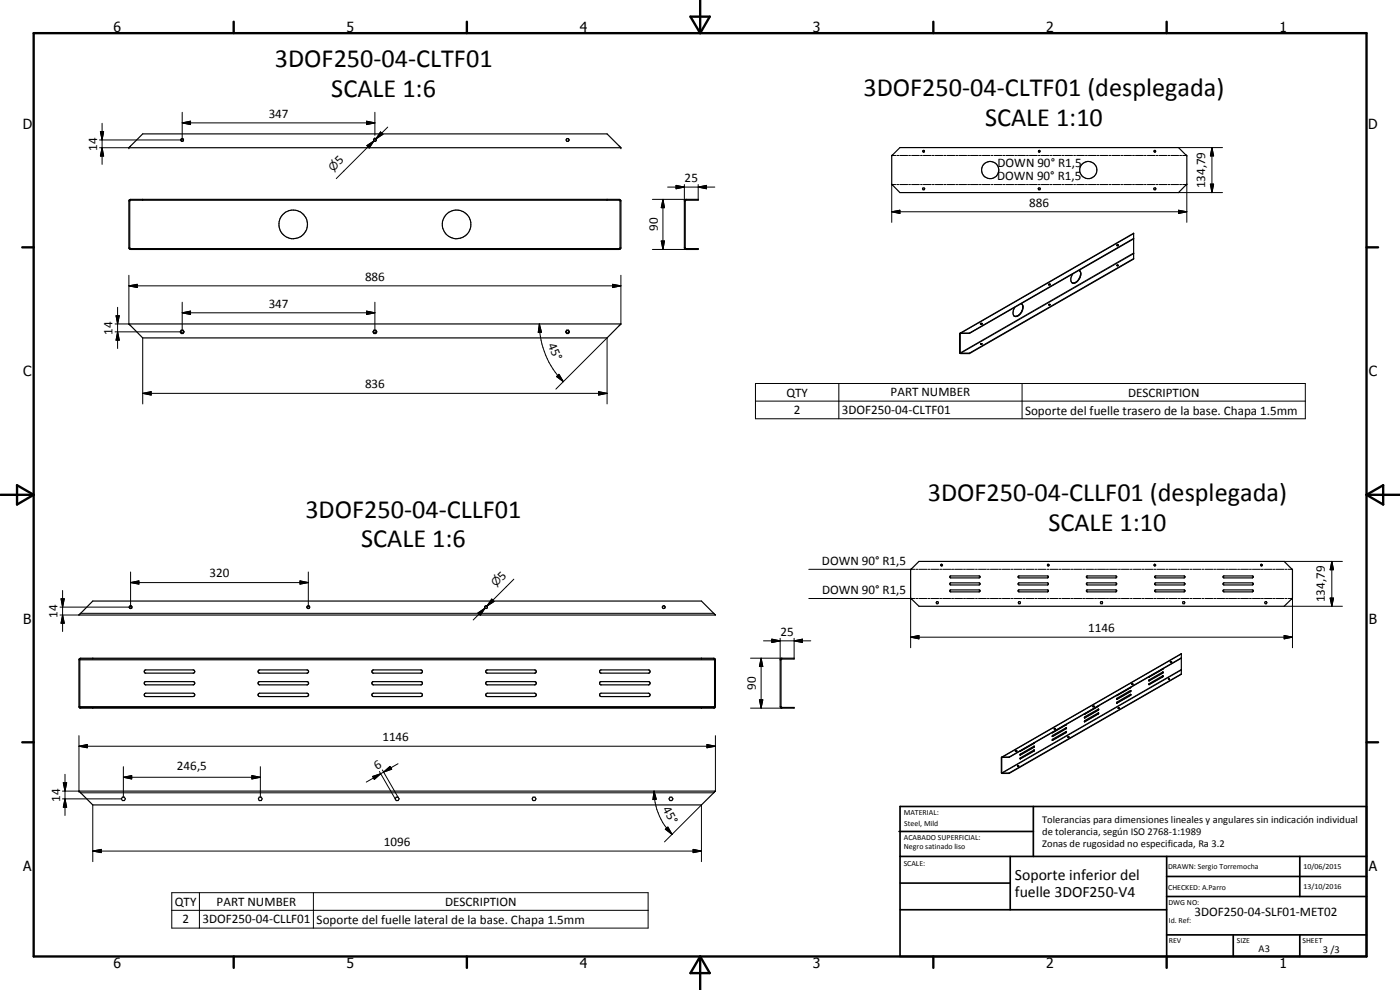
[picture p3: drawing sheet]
<svg xmlns="http://www.w3.org/2000/svg" width="420mm" height="297mm" viewBox="0 0 420 297" stroke-linecap="round" stroke-linejoin="round" font-family="sans-serif">
<g fill="none" stroke="#000" stroke-width=".35">
<path d="M38.7 44.3l4.1-4.1h139.4l4.1 4.1zM38.8 60l.4-.2h146.6l.5 .4v14.3l-.5 .3h-146.6l-.5-.3zM42.8 59.8v.3M182.2 59.8v.3M205.5 60l.4-.2h3.6v.3h-3.6l-.3 .1v14.2l.3 .2h3.6v.2h-3.6l-.5-.3zM267.7 46.7l2.4-2.4h83.6l2.5 2.4v8.6l-2.5 2.5h-83.6l-2.5-2.5zM277 56.4h.4l.1 .2-.1 .3h-.4l-.2-.3zM311.7 56.4h.4l.1 .2-.1 .3h-.4l-.1-.3zM346.4 56.4h.4v.5h-.4l-.2-.3zM346.4 45.2a.26 .26 0 0 1 .4 .1 .26 .26 0 0 1-.1 .3 .26 .26 0 0 1-.3-.1zM38.9 60.2l.3-.1h146.6l.3 .1v14.2l-.3 .2h-146.6l-.3-.2zM42.8 74.6v.2"/>
<path d="M182.2 74.6v.2M335.2 79.7h.4M335.2 79.7l.2-.2 .2 .2M335.3 73.4l-.1 .3M335.3 73.4l.3 .1M335.3 73.4v.1M335.3 73.5l.3 .1M335.3 73.5l-.2 .2M335.6 73.5v.2M335.6 73.5l-.1 .3-.3-.1M340.2 71.7l-49.3 28.3M340.2 71.5l-49.3 28.4"/>
<path d="M340.2 77.6l-49.3 28.4M38.7 97.2h147.6l-4.1 4.2h-139.4zM54.4 99.1h.5l.4 .5-.4 .5h-.5l-.3-.5zM112.2 99.1h.6l.3 .5-.3 .5h-.6l-.3-.5zM170 99.1h.6l.3 .5-.3 .5h-.6l-.3-.5zM288.1 100l-.1 5.9 .4 .2h2.5M288.1 100l52.1-30v7.7l-49.3 28.4M290.9 99.9l-2.8 .1M290.9 99.9v.1M294.4 97l-.1 .3h.3l.1-.3M294.4 97h.3M294.4 97v.1"/>
<path d="M294.4 97.1l-.2 .1M294.7 97v.2l-.3-.1M304.6 92.2a2.31 2.31 0 0 0-.2 2.7h.2M306.5 91.1a2.39 2.39 0 0 1-1 3.7l-.9 .1M306.6 91.1a2.61 2.61 0 0 1-2 3.8M314.7 91.4h.5zM314.8 91.4l.3 .1M314.8 91.4l-.1 .1M314.9 85.2l-.2 .3 .5-.1v-.1M314.9 85.2l.3 .1M314.9 85.2v.1M314.9 85.3l.3 .1"/>
<path d="M314.9 85.3l-.2 .1M315.2 85.3v.2M321.9 82.2a1.69 1.69 0 0 0 .2 2.8l.5-.1M322.7 84.8l-.6 .2M323.8 81.1a1.7 1.7 0 0 1 .2 2.5l-.6 .8-.8 .5M323.9 81.2a1.6 1.6 0 0 1 .2 1.9l-.7 1.2-.7 .5M290.9 100l-2.7 .1v5.8l2.7 .1M290.9 106v.1M294.3 103.3h.4M294.3 103.2h.4zM273.3 179.4v.1M273.3 170.9l2.5-2.5h109.6l2.5 2.5v8.6l-2.5 2.4h-109.6l-2.5-2.4z"/>
<path d="M273.3 170.9v.1M282.4 169.3l.5 .2-.2 .3-.3-.1zM285.1 175l8.7-.1 .3 .4-.3 .2h-8.5zM285.1 177.1l8.7-.1 .3 .3-.3 .3h-8.5zM285.1 172.9l8.7-.1 .3 .3-.3 .3h-8.5zM305.6 177.1l8.8-.1 .3 .3-.3 .3h-8.6l-.2-.1zM305.6 175l8.8-.1 .3 .4-.3 .2h-8.6l-.2-.1zM305.6 172.9l8.8-.1 .3 .3-.3 .3h-8.6l-.2-.1zM314.4 169.3l.4 .2-.1 .3-.3-.1zM326.1 172.9l8.7-.1 .3 .3-.3 .3h-8.5l-.2-.1zM326.1 175l8.7-.1 .3 .4-.3 .2h-8.5l-.2-.1zM326.1 177.1l8.7-.1 .3 .3-.3 .3h-8.5l-.2-.1z"/>
<path d="M346.4 169.3l.4 .2-.1 .3-.3-.1zM346.6 175l8.7-.1 .3 .4-.3 .2h-8.4l-.4-.2zM346.6 177.1l8.7-.1 .3 .3-.3 .3h-8.4l-.4-.3zM346.6 172.9l8.7-.1 .3 .3-.3 .3h-8.4l-.4-.3zM367.1 175l8.7-.1 .3 .4-.3 .2h-8.4l-.3-.1zM367.1 172.9l8.7-.1 .3 .3-.3 .3h-8.4l-.3-.1zM367.1 177.1l8.7-.1 .3 .3-.3 .3h-8.4l-.3-.1zM378.4 169.3l.4 .2-.1 .3-.3-.1zM23.7 184.5h.1M23.7 184.5l4.1-4.2h182.7l4.2 4.2zM23.8 197.7l.4-.2h190l.5 .5v14l-.4 .5h-190.2l-.4-.4zM23.9 197.9l.3-.2h190l.2 .3v14l-.2 .3h-190l-.3-.2z"/>
<path d="M27.8 197.5v.2M210.5 197.5v.2M234.2 197.7l.4-.2h3.7v.2h-3.7l-.2 .3v14l.2 .3h3.7v.2h-3.8l-.4-.5zM281.1 180.5h.4l.1 .3-.1 .3h-.4l-.1-.3zM305.8 180.5h.3l.2 .3-.2 .3h-.3l-.2-.3zM330.4 180.5h.4v.6h-.4l-.2-.3zM351.4 198.5l-.1 .2 .4-.1-.1-.1M351.4 198.5h.2M351.4 198.5h.1M351.4 198.5l.2 .1M351.4 198.5l-.2 .1M351.6 198.5v.1"/>
<path d="M351.6 198.6h.1M354.5 197.5l-51.7 29.7M354.5 197.4l-51.7 29.8M355 180.5h.4l.2 .3-.2 .3h-.4zM379.7 180.5h.4l.1 .3-.1 .3h-.4l-.2-.3zM27.8 212.3v.2M43.3 204.7l.3-.2h14.5l.4 .6-.4 .4h-14.5l-.3-.4zM43.3 208.2l.5-.2h14.1a.51 .51 0 0 1 .6 .5 .51 .51 0 0 1-.6 .5h-14.1l-.5-.3zM43.5 201.1l14.4-.1a.5 .5 0 0 1 .5 .4 .5 .5 0 0 1-.3 .6h-14.5l-.3-.4zM77.5 204.7l.3-.2h14.5l.3 .6-.3 .4h-14.5l-.3-.3zM77.5 208.2l.4-.2h14.2a.51 .51 0 0 1 .5 .5 .51 .51 0 0 1-.5 .5h-14.2l-.4-.3zM77.6 201.1l14.5-.1a.5 .5 0 0 1 .5 .4 .5 .5 0 0 1-.3 .6h-14.5l-.3-.4z"/>
<path d="M111.7 208.2l.4-.2h14.2a.51 .51 0 0 1 .5 .5 .51 .51 0 0 1-.5 .5h-14.2l-.4-.3zM111.8 204.6l14.6-.1 .4 .6-.4 .4h-14.5l-.3-.4zM111.8 201.1l14.5-.1 .3 .1 .2 .5-.4 .4h-14.5l-.3-.4zM145.8 204.7l.3-.2h14.5l.3 .6-.3 .4h-14.5l-.3-.3zM145.8 208.2l.5-.2h14.1a.51 .51 0 0 1 .5 .5 .51 .51 0 0 1-.5 .5h-14.1l-.5-.3zM146 201.1l14.4-.1 .4 .1 .1 .5-.3 .4h-14.5l-.3-.4zM180 204.7l.3-.2h14.5l.3 .6-.3 .4h-14.5l-.3-.3zM180 208.2l.4-.2h14.2a.51 .51 0 0 1 .5 .5 .51 .51 0 0 1-.5 .5h-14.2l-.4-.3zM180.1 201.1l14.5-.1 .3 .1 .2 .5-.3 .4h-14.5l-.4-.4zM210.5 212.3v.2M316.5 218.6l-.1 .1M316.5 218.6h.2"/>
<path d="M316.5 218.6h.1M316.5 218.6l.2 .1M316.7 218.6l.1 .1M316.7 218.6v.1M316.7 218.7h.1M316.8 218.7h-.4M319.9 217.4h.1M320 219.5l-4.1 2.3-.1 .3M320 219.5l-.1 .2-4.1 2.4M320 219.5l-.1 .3-4.1 2.3M320 218.3l-.1 .3-4 2.3M320.1 217.3l-4.3 2.5 4.1-2.4"/>
<path d="M325.4 216.5l.2-.3 4.1-2.3-.1 .3-4 2.3M325.4 216.5h.1M325.4 216.5h.2M325.4 214.2h.1M325.6 215.1l4.1-2.3-.1 .3-4.2 2.3zM325.6 215.4h-.1M325.6 214.2l-.1 .1M327.9 212h.5zM328.1 211.8v.1M328.1 211.9l.3 .1M328.1 211.9l-.1 .1M329.6 211.8v.1"/>
<path d="M329.6 212.8l-.1 .3-4 2.3M329.6 211.9l-4 2.3M329.6 213.9v.3l-4.1 2.3M329.7 211.8l-4.2 2.4M335.2 210.7l4.1-2.4-.1 .4-4.1 2.3zM335.6 212.4v.1M335.6 212.5h.1M335.6 212.4h.1M335.6 212.4h.2M335.6 212.5h.3M335.8 212.5h-.2M335.8 212.4h.1"/>
<path d="M335.8 212.5h.1M335.9 212.4v.1M339.3 206.2l-.1 .2M339.3 206.3l-4.1 2.4M339.3 207.3l-4.1 2.2-.1 .3M339.3 208.3l.1 .1M339.3 207.3l-4.2 2.5M339.4 206.3h-.1M339.4 208.4l-.1 .2-4.2 2.3M339.4 207.2l-.1 .3-4.2 2.3M339.4 206.2v.1M339.8 205.1l-.2 .3"/>
<path d="M339.8 205.1l.2 .1M339.8 205.1v.1M339.8 205.2l.2 .1M339.8 205.2l-.2 .1M340 205.2v.1M340 205.3v.1M340 205.3l-.4 .1M344.8 204.2v.1M344.8 204l4.3-2.3-.2 .3-4.1 2.3zM344.8 203.1h.1M348.9 203.1l-4.1 2.3M348.9 201.6h.1"/>
<path d="M348.9 202.8l-4.1 2.3v.3M348.9 202.8h.1M348.9 200.7l-4.1 2.4M349 202.8v.3M349 201.6l-.1 .3-4.1 2.3M349 202.8l-.1 .3-4.1 2.3M349 203.1h-.1M349.1 200.7l-4.3 2.4M350.7 203.8l.3-.1-.2 .2M350.7 203.8l.1 .1M350.7 203.8h.3M350.8 203.9h.1"/>
<path d="M354.5 202.2l-51.7 29.7M36.7 239.2h.6l.3 .5-.3 .5h-.6l-.3-.5zM77.8 239.2h.6l.3 .5-.3 .5h-.6l-.3-.5zM118.9 239.2h.6l.3 .5-.3 .5h-.6l-.3-.5zM160 239.2h.6l.3 .5-.3 .5h-.6l-.3-.5zM201.1 239.2h.5l.4 .5-.4 .5h-.5l-.3-.5zM214.7 237.4l-4.2 4.1h-182.7l-4.1-4.1h191M300.6 227.2l53.9-31.1v6.2l-51.7 29.8M300.6 227.2l-.1 4.7 2.3 .2M302.8 227.2h-2.2M302.8 227.2h.1M302.8 231.9v.2"/>
<path d="M302.8 227.2l-2.2 .1v4.6h2.2M304.9 225.2l-.1 .3 .3-.2M304.9 225.2l.2 .1M304.9 225.2v.1M304.9 225.3h.2M304.9 225.3l-.2 .1M305.1 225.3v.1M305.4 229.9h.3M310.3 223l-4.2 2.4 4.2-2.3M310.3 225l-4.1 2.4-.1 .3M310.3 223.9l-4.1 2.4-.1 .2M310.3 224.2l-4.2 2.3"/>
<path d="M310.3 225.3l-4.2 2.4M310.3 223.9v.3M310.3 225v.3M310.3 223.1h.1M310.4 222.9l-.1 .2M315.8 220.8l4.3-2.4-.2 .3-4 2.3zM320.5 221.1l.2 .1M320.7 221.1h.1M320.7 221.1l-.2 .1M320.8 221.1h-.3"/>
<circle cx="54.7" cy="42" r=".41"/>
<circle cx="112.5" cy="42" r=".42"/>
<circle cx="170.3" cy="42" r=".43"/>
<circle cx="277.2" cy="45.4" r=".26"/>
<circle cx="297.2" cy="51" r="2.58"/>
<circle cx="311.9" cy="45.4" r=".24"/>
<circle cx="326.6" cy="51" r="2.58"/>
<circle cx="88" cy="67.3" r="4.3"/>
<circle cx="137" cy="67.3" r="4.3"/>
<circle cx="54.7" cy="99.6" r=".41"/>
<circle cx="112.5" cy="99.5" r=".42"/>
<circle cx="170.3" cy="99.6" r=".41"/>
<circle cx="39.2" cy="182.2" r=".42"/>
<circle cx="92.5" cy="182.2" r=".43"/>
<circle cx="145.8" cy="182.2" r=".42"/>
<circle cx="199.2" cy="182.2" r=".42"/>
</g>
<g fill="none" stroke="#000" stroke-width=".3">
<path d="M30.1 39.5h1l-.5 2.5zM30.6 37v12.3M54.7 36.9l2.5-.5v1zM54.7 33.7v8.3h-24.8M54.7 36.9h57.8M110 36.4l2.5 .5-2.5 .5zM112.5 33.7v6.9M114.2 39.6l.7 .7-2.1 1.4zM116.4 38.1l-3.6 3.6M29.9 44.3h8.8M30.6 44.3l.5 2.5h-1zM110.1 43.7l2.1-1.4-1.4 2.1z"/>
<path d="M112.2 42.3l-11.3 11.3M112.5 41.3v.7M195.8 59.8h10.1M199 59.8l.4 2.5h-1zM199 59.8v15M200.4 56.1h14.1M202.9 55.6l2.5 .5-2.5 .5zM205.4 55.4v4.9M209.5 56.1l2.5-.5v1zM209.5 55.4v4.4M267.6 55.2v11.5M267.7 55.4h1.1"/>
<path d="M267.7 46.7h1.1M269.1 55.4h.6M269.1 46.7h.6M270 55.4h2.4M270 46.7h2.4M272.7 55.4h.6M272.7 46.7h.6M273.6 55.4h2.3M273.6 46.7h2.3M276.3 55.4h.5M276.3 46.7h.5M277.1 55.4h2.4"/>
<path d="M277.1 46.7h2.4M279.8 55.4h.6M279.8 46.7h.6M280.7 55.4h2.3M280.7 46.7h2.3M283.3 55.4h.6M283.3 46.7h.6M284.2 55.4h2.3M284.2 46.7h2.3M286.8 55.4h.6M286.8 46.7h.6M287.7 55.4h2.4"/>
<path d="M287.7 46.7h2.4M290.4 55.4h.6M290.4 46.7h.6M291.2 55.4h2.4M291.2 46.7h2.4M293.9 55.4h.6M293.9 46.7h.6M294.8 55.4h2.3M294.8 46.7h2.3M297.5 55.4h.5M297.5 46.7h.5M298.4 55.4h2.3"/>
<path d="M298.4 46.7h2.3M301 55.4h.6M301 46.7h.6M301.9 55.4h2.3M301.9 46.7h2.3M304.5 55.4h.6M304.5 46.7h.6M305.4 55.4h2.4M305.4 46.7h2.4M308 55.4h.6M308 46.7h.6M308.9 55.4h2.4"/>
<path d="M308.9 46.7h2.4M311.6 55.4h.6M311.6 46.7h.6M312.5 55.4h2.4M312.5 46.7h2.4M315.1 55.4h.6M315.1 46.7h.6M316 55.4h2.4M316 46.7h2.4M318.7 55.4h.6M318.7 46.7h.6M319.6 55.4h2.3"/>
<path d="M319.6 46.7h2.3M322.2 55.4h.6M322.2 46.7h.6M323.1 55.4h2.3M323.1 46.7h2.3M325.7 55.4h.6M325.7 46.7h.6M326.6 55.4h2.4M326.6 46.7h2.4M329.3 55.4h.5M329.3 46.7h.5M330.1 55.4h2.4"/>
<path d="M330.1 46.7h2.4M332.8 55.4h.6M332.8 46.7h.6M333.7 55.4h2.4M333.7 46.7h2.4M336.4 55.4h.6M336.4 46.7h.6M337.3 55.4h2.3M337.3 46.7h2.3M339.9 55.4h.6M339.9 46.7h.6M340.8 55.4h2.3"/>
<path d="M340.8 46.7h2.3M343.4 55.4h.6M343.4 46.7h.6M344.3 55.4h2.4M344.3 46.7h2.4M347 55.4h.5M347 46.7h.5M347.8 55.4h2.4M347.8 46.7h2.4M350.5 55.4h.6M350.5 46.7h.6M351.4 55.4h2.3"/>
<path d="M351.4 46.7h2.3M353.7 57.8h13.2M353.7 44.3h13.2M354 55.4h.6M354 46.7h.6M354.9 55.4h1.2M354.9 46.7h1.2M356.2 55.2v11.5M363.3 55.2h.9l-.5 2.6zM363.7 44.3l.5 2.5h-.9zM363.7 44.3v13.5M195.8 74.8h10.1"/>
<path d="M198.4 72.3h1l-.4 2.5zM267.6 63.5l2.5-.4v1zM267.6 63.5h88.6M340.2 70.1l-51.8 29.8M340.2 75.9l-52 30M340.2 76.1l-51.8 29.9M353.7 63.1l2.5 .4-2.5 .6zM34.5 99.6h19.6M34.8 94.7h1l-.5 2.5zM35.3 99.6l.5 2.5h-1zM35.3 92.2v12.4M38.7 85.8l2.5-.5v1z"/>
<path d="M38.7 85.8h147.6M38.7 82.6v14.6h-4.2M54.7 93.9l2.5-.6v1.1zM54.7 93.9h57.8M54.7 90.7v8.4M110 93.3l2.5 .6-2.5 .5zM112.5 90.7v8.4M161.9 97.2l.6 2.5h-1zM161.9 97.2a24.7 24.7 0 0 0 7.2 17.3M183.8 85.3l2.5 .5-2.5 .5zM186.3 82.6v14.6M42.8 118l2.6-.5v1z"/>
<path d="M42.8 118h139.4M42.8 101.4v19.8M166.8 116.8l15.4-15.4v19.8M167 113l.8-.7 1.3 2.2zM179.7 117.5l2.5 .5-2.5 .5zM226.7 115.1h165v10.5h-165zM251.7 115.1v10.5M288.4 100l-.2 .1M306.7 115.1v10.5M226.7 120.4h165M18.3 179.7h1l-.5 2.5zM18.8 177.2v12.3"/>
<path d="M39.2 174.8l2.5-.5v1zM39.2 174.8h53.3M39.2 171.6v10.6h-21.2M90 174.3l2.5 .5-2.5 .5zM92.5 171.6v10.6M147.6 179.7l.7 .8-2.2 1.4zM154.2 173.8l-8.1 8.1M242.7 170.8h31.9M242.7 179.6h31.9M273.3 179.4v15M274.9 170.8h.6M274.9 179.6h.6"/>
<path d="M275.7 170.8h2.5M275.7 179.6h2.5M278.5 170.8h.5M278.5 179.6h.5M279.3 170.8h2.4M279.3 179.6h2.4M282 170.8h.6M282 179.6h.6M282.9 170.8h2.4M282.9 179.6h2.4M285.6 170.8h.6M285.6 179.6h.6"/>
<path d="M286.5 170.8h2.4M286.5 179.6h2.4M289.2 170.8h.6M289.2 179.6h.6M290.1 170.8h2.3M290.1 179.6h2.3M292.8 170.8h.5M292.8 179.6h.5M293.7 170.8h2.3M293.7 179.6h2.3M296.3 170.8h.6M296.3 179.6h.6"/>
<path d="M297.2 170.8h2.4M297.2 179.6h2.4M299.9 170.8h.6M299.9 179.6h.6M300.8 170.8h2.4M300.8 179.6h2.4M303.5 170.8h.6M303.5 179.6h.6M304.4 170.8h2.3M304.4 179.6h2.3M307 170.8h.6M307 179.6h.6"/>
<path d="M307.9 170.8h2.4M307.9 179.6h2.4M310.6 170.8h.6M310.6 179.6h.6M311.5 170.8h2.4M311.5 179.6h2.4M314.2 170.8h.6M314.2 179.6h.6M315.1 170.8h2.4M315.1 179.6h2.4M317.8 170.8h.6M317.8 179.6h.6"/>
<path d="M318.7 170.8h2.3M318.7 179.6h2.3M321.3 170.8h.7M321.3 179.6h.7M322.2 170.8h2.4M322.2 179.6h2.4M324.9 170.8h.6M324.9 179.6h.6M325.8 170.8h2.4M325.8 179.6h2.4M328.5 170.8h.6M328.5 179.6h.6"/>
<path d="M329.4 170.8h2.4M329.4 179.6h2.4M332.1 170.8h.6M332.1 179.6h.6M333 170.8h2.4M333 179.6h2.4M335.6 170.8h.6M335.6 179.6h.6M336.5 170.8h2.4M336.5 179.6h2.4M339.2 170.8h.6M339.2 179.6h.6"/>
<path d="M340.1 170.8h2.4M340.1 179.6h2.4M342.8 170.8h.6M342.8 179.6h.6M343.7 170.8h2.4M343.7 179.6h2.4M346.4 170.8h.6M346.4 179.6h.6M347.3 170.8h2.4M347.3 179.6h2.4M350 170.8h.6M350 179.6h.6"/>
<path d="M350.8 170.8h2.4M350.8 179.6h2.4M353.5 170.8h.6M353.5 179.6h.6M354.4 170.8h2.4M354.4 179.6h2.4M357.1 170.8h.6M357.1 179.6h.6M358 170.8h2.4M358 179.6h2.4M360.7 170.8h.6M360.7 179.6h.6"/>
<path d="M361.6 170.8h2.4M361.6 179.6h2.4M364.3 170.8h.6M364.3 179.6h.6M365.2 170.8h2.3M365.2 179.6h2.3M367.8 170.8h.7M367.8 179.6h.7M368.7 170.8h2.4M368.7 179.6h2.4M371.4 170.8h.6M371.4 179.6h.6"/>
<path d="M372.3 170.8h2.4M372.3 179.6h2.4M375 170.8h.6M375 179.6h.6M375.9 170.8h2.4M375.9 179.6h2.4M378.5 170.8h.7M378.5 179.6h.7M379.5 170.8h2.3M379.5 179.6h2.3M382.1 170.8h.6M382.1 179.6h.6"/>
<path d="M383 170.8h2.4M383 179.6h2.4M385.4 168.4h17.5M385.7 170.8h.6M385.7 179.6h.6M386.6 170.8h1.2M386.6 179.6h1.2M387.9 179.4v15M399.2 179.5h1l-.5 2.4zM399.7 168.4l.5 2.5h-1zM399.7 168.4v13.5M18 184.5h5.7"/>
<path d="M18.8 184.5l.5 2.5h-1zM23.9 198h190.5M24.2 184h190M143.5 183.9l2.1-1.4-1.4 2.1zM145.6 182.5l-3.6 3.5M147.9 180.1l-1.8 1.8M225.2 197.5h9.4M228.4 197.5l.5 2.5h-1zM228.4 197.5v15M229.1 192.3h14.2M231.6 191.8l2.5 .5-2.5 .5zM234.1 191.5v6.5"/>
<path d="M238.3 192.3l2.5-.5v1zM238.3 191.5v6M273.3 191.2l2.5-.5v1zM273.3 191.2h114.6M354.5 196.2l-53.7 31M385.4 190.7l2.5 .5-2.5 .5zM385.4 181.9h17.5M23.9 212h190.5M225.2 212.5h9.4M227.9 210h1l-.5 2.5zM315.9 219.8h.1M319.9 217.5h.1"/>
<path d="M319.9 219.8h.1M319.9 218.6v.1M325.5 215.4h.1M325.5 216.5h.1M325.5 214.2h.1M329.5 213.1h.1M329.5 214.2h.1M329.5 211.9l.1 .1M335.2 208.7h.1M335.2 210.9v.1M335.2 209.8h.1M339.2 206.4h.1"/>
<path d="M339.2 208.7h.1M339.2 207.5h.1M344.8 204.2l.1 .1M344.8 205.4h.1M344.8 203.1h.1M348.9 201.9v.1M348.9 203.1h.1M348.9 200.8h.1M354.5 201l-53.7 30.9M354.5 200.9l-53.9 31M18.7 239.7h17.7M19 234.9h1l-.5 2.5z"/>
<path d="M19.5 239.7l.5 2.5h-1zM19.5 232.3v12.4M23.7 223.9l2.5-.5v1zM23.7 223.9h191M23.7 220.7v16.7h-5M24.2 237.9h190M37 233.2l2.5-.5v1zM37 233.2h41.1M37 230v9.2M75.6 232.7l2.5 .5-2.5 .5zM78.1 230v9.2M111.8 233l2.4-.8-1.9 1.6z"/>
<path d="M113.9 231.5l4.7 8.2M114.2 232.2l-4.3 2.5M114.8 231l4.7 8.2M115.1 231.6l1.9-1.6 .5 .8zM115.1 231.6l-.9 .6M119.5 229.2l-4.4 2.4M196.3 237.4l.7 2.4-1.1 .1zM196.3 237.4a18.3 18.3 0 0 0 5.4 13M212.2 223.4l2.5 .5-2.5 .5zM214.7 220.7v16.7M300.8 227.2l-.2 .1M306.2 226.5h.1"/>
<path d="M306.2 227.6l.1 .1M306.2 225.3l.1 .1M310.2 224.2h.1M310.2 225.3l.1 .1M310.2 223.1h.1M315.9 222.1h.1M315.9 220.9v.1M27.8 255.4l2.6-.6v1zM27.8 255.4h182.7M27.8 241.5v17M199.4 252.6l11.1-11.1v17M199.7 248.8l.7-.6 1.3 2.2z"/>
<path d="M208 254.8l2.5 .6-2.5 .4zM51.6 267.8h142.9v10.7h-142.9zM51.6 273.1h142.9M59.8 267.8v10.7M94.1 267.8v10.7"/>
</g>
<g fill="#000">
<circle cx="38.7" cy="44.3" r=".18"/>
<circle cx="186.3" cy="44.3" r=".18"/>
<circle cx="354.5" cy="196.1" r=".18"/>
<circle cx="23.7" cy="237.4" r=".18"/>
</g>
<g fill="none" stroke="#000" stroke-width=".71">
<path d="M10.1 9.9h400v277.1h-400zM70.1 6.5v3.4M140.1 6.5v3.4M207.2 5h5.8l-2.9 4.9zM210.1 0v9.9M280.1 6.5v3.4M350.1 6.5v3.4M6.7 74.2h3.4M410.1 74.2h3.5M.1 148.5h10M5.1 145.6l5 2.9-5 2.9zM410.1 148.5h10"/>
<path d="M410.1 148.5l5-2.9v5.8zM6.7 222.7h3.4M410.1 222.7h3.5M70.1 287v3.4M140.1 287v3.4M210.1 287v10M210.1 287l2.9 5h-5.8zM280.1 287v3.4M350.1 287v3.4"/>
</g>
<g fill="none" stroke="#000" stroke-width=".51">
<path d="M269.8 249.5h40.3M270.1 242h140v45h-140zM270.1 257h140M303.2 257v16M310.1 242v15M350.1 257v30M390.1 257v12M270.1 265h33.1M270.1 273h80M350.1 269h60M350.1 263h60M350.1 280.5h60"/>
<path d="M370.1 280.5v6.5M390.1 280.5v6.5"/>
</g>
<g fill="#000">
<path d="M30.1 39.5h1l-.5 2.5zM54.7 36.9l2.5-.5v1zM110 36.4l2.5 .5-2.5 .5zM114.2 39.6l.7 .7-2.1 1.4zM30.6 44.3l.5 2.5h-1zM110.1 43.7l2.1-1.4-1.4 2.1zM202.9 55.6l2.5 .5-2.5 .5zM209.5 56.1l2.5-.5v1zM363.3 55.2h.9l-.5 2.6zM363.7 44.3l.5 2.5h-.9zM198.4 72.3h1l-.4 2.5zM199 59.8l.4 2.5h-1z"/>
<path d="M267.6 63.5l2.5-.4v1zM353.7 63.1l2.5 .4-2.5 .6zM34.8 94.7h1l-.5 2.5zM38.7 85.8l2.5-.5v1zM54.7 93.9l2.5-.6v1.1zM110 93.3l2.5 .6-2.5 .5zM161.9 97.2l.6 2.5h-1zM183.8 85.3l2.5 .5-2.5 .5zM35.3 99.6l.5 2.5h-1zM42.8 118l2.6-.5v1zM167 113l.8-.7 1.3 2.2zM179.7 117.5l2.5 .5-2.5 .5z"/>
<path d="M18.3 179.7h1l-.5 2.5zM39.2 174.8l2.5-.5v1zM90 174.3l2.5 .5-2.5 .5zM147.6 179.7l.7 .8-2.2 1.4zM399.2 179.5h1l-.5 2.4zM399.7 168.4l.5 2.5h-1zM18.8 184.5l.5 2.5h-1zM143.5 183.9l2.1-1.4-1.4 2.1zM228.4 197.5l.5 2.5h-1zM231.6 191.8l2.5 .5-2.5 .5zM238.3 192.3l2.5-.5v1zM273.3 191.2l2.5-.5v1z"/>
<path d="M385.4 190.7l2.5 .5-2.5 .5zM227.9 210h1l-.5 2.5zM19 234.9h1l-.5 2.5zM23.7 223.9l2.5-.5v1zM37 233.2l2.5-.5v1zM75.6 232.7l2.5 .5-2.5 .5zM111.8 233l2.4-.8-1.9 1.6zM115.1 231.6l1.9-1.6 .5 .8zM196.3 237.4l.7 2.4-1.1 .1zM212.2 223.4l2.5 .5-2.5 .5zM19.5 239.7l.5 2.5h-1zM27.8 255.4l2.6-.6v1z"/>
<path d="M199.7 248.8l.7-.6 1.3 2.2zM208 254.8l2.5 .6-2.5 .4z"/>
</g>
<g font-size="7.9">
<text x="82.5" y="20">3DOF250-04-CLTF01</text>
<text x="99.4" y="29">SCALE 1:6</text>
<text x="259.2" y="28.7">3DOF250-04-CLTF01 (desplegada)</text>
<text x="295.6" y="37.7">SCALE 1:10</text>
<text x="91.6" y="155.3">3DOF250-04-CLLF01</text>
<text x="278.5" y="150.2">3DOF250-04-CLLF01 (desplegada)</text>
<text x="314.7" y="159.2">SCALE 1:10</text>
<text x="108.4" y="164.3">SCALE 1:6</text>
</g>
<g font-size="4.7">
<text x="304.6" y="263.9">Soporte inferior del</text>
<text x="304.6" y="269.3">fuelle 3DOF250-V4</text>
</g>
<g font-size="4.2">
<text x="34" y="9.6">6</text>
<text x="104" y="9.6">5</text>
<text x="174" y="9.6">4</text>
<text x="244" y="9.6">3</text>
<text x="314" y="9.6">2</text>
<text x="384" y="9.6">1</text>
<text x="6.8" y="38.7">D</text>
<text x="410.6" y="38.7">D</text>
<text x="7" y="112.9">C</text>
<text x="410.8" y="112.9">C</text>
<text x="7" y="187.1">B</text>
<text x="410.8" y="187.1">B</text>
<text x="7" y="261.4">A</text>
<text x="410.8" y="261.4">A</text>
<text x="34" y="290.4">6</text>
<text x="104" y="290.4">5</text>
<text x="174" y="290.4">4</text>
<text x="244" y="290.4">3</text>
<text x="314" y="290.4">2</text>
<text x="384" y="290.4">1</text>
</g>
<g font-size="3.9">
<text x="80.6" y="35.3">347</text>
<text x="29.1" y="45.2" transform="rotate(-90 29.1 45.2)">14</text>
<text x="102" y="49.6" transform="rotate(-45 102 49.6)">5</text>
<text x="299.4" y="50.1">DOWN 90° R1,5</text>
<text x="205.5" y="54.6">25</text>
<text x="299.2" y="54.1">DOWN 90° R1,5</text>
<text x="361.6" y="56.6" transform="rotate(-90 361.6 56.6)">134,79</text>
<text x="308.9" y="62">886</text>
<text x="197.4" y="69.3" transform="rotate(-90 197.4 69.3)">90</text>
<text x="109.5" y="84.2">886</text>
<text x="80.6" y="92.3">347</text>
<text x="33.8" y="100.4" transform="rotate(-90 33.8 100.4)">14</text>
<text x="164.4" y="103.5" transform="rotate(68 164.4 103.5)">45°</text>
<text x="109.5" y="116.5">836</text>
<text x="236" y="119">QTY</text>
<text x="267.3" y="119">PART NUMBER</text>
<text x="338.5" y="119">DESCRIPTION</text>
<text x="238.2" y="124.3">2</text>
<text x="252.6" y="124.3">3DOF250-04-CLTF01</text>
<text x="307.7" y="124.4">Soporte del fuelle trasero de la base. Chapa 1.5mm</text>
<text x="62.9" y="173.2">320</text>
<text x="246.7" y="169.5">DOWN 90° R1,5</text>
<text x="150.8" y="174.2" transform="rotate(-45 150.8 174.2)">5</text>
<text x="246.7" y="178.3">DOWN 90° R1,5</text>
<text x="17.3" y="185.3" transform="rotate(-90 17.3 185.3)">14</text>
<text x="397.6" y="180.7" transform="rotate(-90 397.6 180.7)">134,79</text>
<text x="234.3" y="190.8">25</text>
<text x="326.6" y="189.7">1146</text>
<text x="226.9" y="207" transform="rotate(-90 226.9 207)">90</text>
<text x="114.8" y="222.3">1146</text>
<text x="53.1" y="231.1">246,5</text>
<text x="113.1" y="231.1" transform="rotate(-30 113.1 231.1)">6</text>
<text x="18" y="240.5" transform="rotate(-90 18 240.5)">14</text>
<text x="198.9" y="242.7" transform="rotate(62 198.9 242.7)">45°</text>
<text x="115.2" y="253.8">1096</text>
<text x="52.5" y="271.8">QTY</text>
<text x="65" y="271.7">PART NUMBER</text>
<text x="133.6" y="271.8">DESCRIPTION</text>
<text x="358.5" y="275">3DOF250-04-SLF01-MET02</text>
<text x="54.7" y="277.1">2</text>
<text x="60.8" y="277.1">3DOF250-04-CLLF01</text>
<text x="95" y="277.2">Soporte del fuelle lateral de la base. Chapa 1.5mm</text>
</g>
<g font-size="3.3">
<text x="100" y="51.5" transform="rotate(-45 100 51.5)">⌀</text>
<text x="148.8" y="176.2" transform="rotate(-45 148.8 176.2)">⌀</text>
</g>
<g font-size="3.1">
<text x="312.7" y="246.8">Tolerancias para dimensiones lineales y angulares sin indicación individual</text>
<text x="312.7" y="250.4">de tolerancia, según ISO 2768-1:1989</text>
<text x="312.7" y="254">Zonas de rugosidad no especificada, Ra 3.2</text>
<text x="377.7" y="285.6">A3</text>
<text x="397" y="285.9">3 /3</text>
</g>
<g font-size="2.4">
<text x="271.2" y="244.4">MATERIAL:</text>
<text x="271.3" y="252">ACABADO SUPERFICIAL:</text>
<text x="271.4" y="247.9">Steel, Mild</text>
<text x="271.3" y="254.6">Negro satinado liso</text>
<text x="271.2" y="259.7">SCALE:</text>
<text x="350.6" y="260.8">DRAWN: Sergio Torremocha</text>
<text x="391.2" y="260.6">10/06/2015</text>
<text x="350.6" y="267">CHECKED: A.Parro</text>
<text x="391.2" y="266.7">13/10/2016</text>
<text x="350.6" y="271.4">DWG NO:</text>
<text x="350.8" y="276.9">Id. Ref:</text>
<text x="350.8" y="282.8">REV</text>
<text x="371.2" y="282.9">SIZE</text>
<text x="390.9" y="282.9">SHEET</text>
</g>
</svg>
